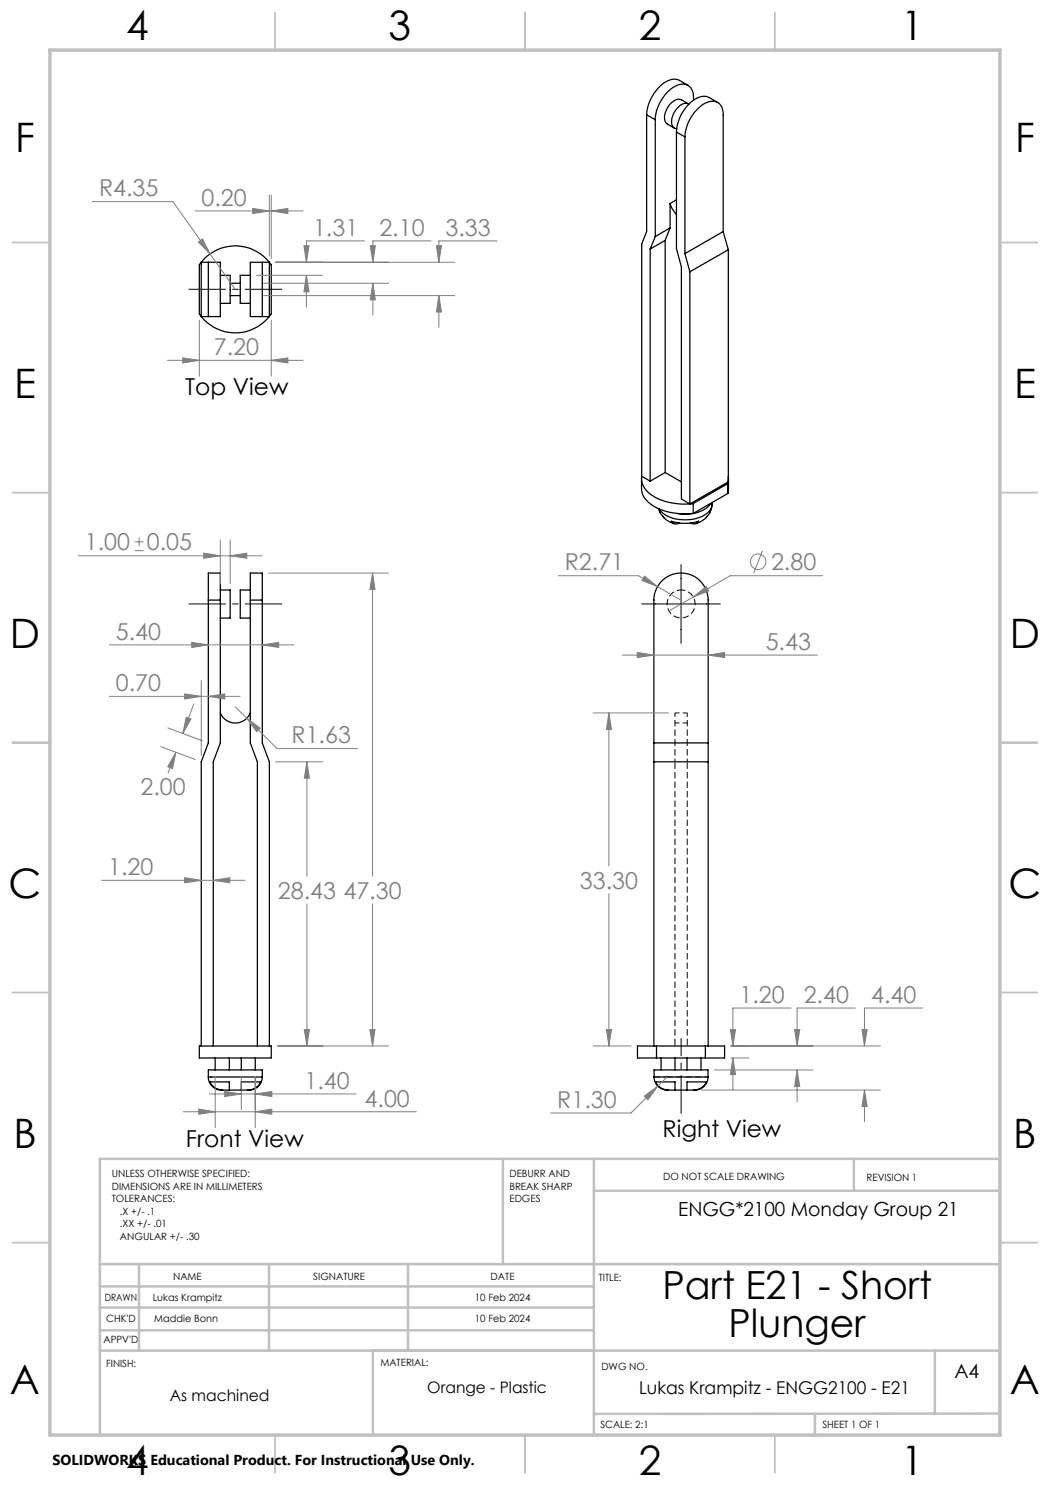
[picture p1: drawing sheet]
<svg xmlns="http://www.w3.org/2000/svg" width="210mm" height="297mm" viewBox="0 0 210 297" stroke-linecap="round" stroke-linejoin="round" font-family="sans-serif">
<g fill="none" stroke="#000" stroke-width=".25">
<path d="M137.6 17.1l-1.7-1a3.3 3.3 0 0 0-3.8 1.1 8.7 8.7 0 0 0-2.8 5.8M129.3 23l1.8 1M129.3 23v23.3l-1 2.5v46.4M131.1 24v23.3M135.3 26.4l1.7 1M135.3 26.4v23.3l1 3.7v46.4l1.7 1M135.3 40l-1.3 .7M137 27.4a8.2 8.2 0 0 1 4.5-6.9 2.17 2.17 0 0 1 3.1 2v23.8M137 27.4v23.3M137.7 20.8l-1.4-.8a2.39 2.39 0 0 0-2.7 1.4 2.93 2.93 0 0 0-.4 3.2l1.7 1M137.8 20.8a1.59 1.59 0 0 0-2.1 .6 3.8 3.8 0 0 0-1.3 3.7l.4 .4 .5 .2M138.7 20a2.83 2.83 0 0 0-1.5-3.1 4.6 4.6 0 0 0-4.2 2.1 8.7 8.7 0 0 0-1.9 5"/>
<path d="M143.5 20.5l-1.7-1a2.95 2.95 0 0 0-3.3 .7 8.4 8.4 0 0 0-3.2 6.2M40.3 52.5h3.8v10.8h-3.8M40.3 52.5a8.7 8.7 0 0 1 13.6 0M40.3 52.5l-.4 .5v9.8l.4 .5M40.3 52.5v10.8M41.7 52.5v10.8M44.1 55.1h1.9v5.6h-1.9M46 59.1h2M46 56.7h2M50.1 55.1h-2.1v5.6h2.1M52.5 52.5v10.8M53.9 52.5h-3.8v10.8h3.8"/>
<path d="M53.9 52.5l.4 .5v9.8l-.4 .5M53.9 52.5v10.8M130 49.8v46.4M131.1 47.3l-1.1 2.5M133 48.1v46.4M133 48.1l-3 1.7M134 40.7l.4 .9 .9 1.3M134 40.7v4.9M134 45.6l-2.9 1.7M134 45.6l-1 2.5M137 50.7l1 3.7M138 54.4v46.4"/>
<path d="M144.6 46.3l-7.6 4.4M144.6 46.3l1.1 3.6M145.7 49.9l-7.7 4.5M145.7 49.9v46.5M40.3 63.3a8.7 8.7 0 0 0 13.6 0M128.3 95.8a5.9 5.9 0 0 0 .3 3.3 8.5 8.5 0 0 0 6.8 3.6l1.6 .1 1.6-.1M128.3 95.2a4.3 4.3 0 0 0 2.8 4.3 13 13 0 0 0 6.9 1.3M128.3 95.2l1.7 1M133 94.5l3.3 1.9M133 94.5l-3 1.7M145.6 96.7l-7 4M145.6 96.7v2"/>
<path d="M145.6 98.7l-7 4M145.7 96.4l-.1 .3M145.7 95.2v1.2M145.7 96.4l-7.7 4.4M145.7 95.8l-.1 2.9M44.1 118h1.9v5.6h-1.9M50.1 118h-2.1v5.6h2.1M131.7 101.7l.3 .9M132 102.5a4.6 4.6 0 0 0 2.8 2.2M135.4 102.7l1.1 .1 2.1-.1M135.9 104.6l-.8 .2-.5-.2-.3-.4a8.9 8.9 0 0 0 5.4 0l-.2 .4-.5 .2-.9-.2M138.6 100.7l-.6 .1"/>
<path d="M138.6 100.7v2M142.1 100.7a4.9 4.9 0 0 1-3.5 2M142.4 100.9a4.4 4.4 0 0 1-3.2 3.8M142.4 100.9a3.7 3.7 0 0 1-3.2 2.8 7.1 7.1 0 0 1-7.3-1.8v-.1M142.4 100.5v.4M41.7 120v-5.4h2.4v5.4M41.7 120v28.6l-1.4 3.8v56.8M41.7 120h2.4M44.1 120v28.6l-1.4 3.8v56.8M50.1 120v-5.4h2.4v5.4M50.1 120h2.4M50.1 120v28.6l1.4 3.8v56.8"/>
<path d="M52.5 120v28.6l1.4 3.8v56.8M44.1 142.6a3.2 3.2 0 0 0 3 2 3.2 3.2 0 0 0 3-2M130.8 152.4h10.8M130.8 148.6h10.8M40.3 209.2h-.4v2.4h14.4v-2.4h-.4M40.3 209.2h13.6M41.7 215.4a2.64 2.64 0 0 0 2.8 2.6M41.7 215.4v-1.4h10.8v1.4M41.7 215.4h10.8M43 211.6v2.4M44.5 218l-.5-.1a2.73 2.73 0 0 1-2-1.5h3.9v1.6M44.5 218h1.4"/>
<path d="M45.9 218h2.4M45.9 211.6v2.4M48.3 218v-1.6h3.8a2.62 2.62 0 0 1-2.5 1.6M48.3 211.6v2.4M48.3 218h1.3M51 211.6v2.4M52.5 215.4a2.64 2.64 0 0 1-2.9 2.6M130.8 209.2h-3.3v2.4h3.8M130.8 209.2h.5M130.8 209.2v-89.2a5.4 5.4 0 0 1 5.4-5.4 5.4 5.4 0 0 1 5.4 5.4v89.2M130.8 215.4a2.64 2.64 0 0 0 2.9 2.6M130.8 215.4v-1.4h10.8v1.4"/>
<path d="M130.8 215.4h10.8M131.3 209.2v2.4M131.3 209.2h9.8M131.3 211.6h9.8M132.2 211.6v2.4M133.7 218l-.6-.1a2.59 2.59 0 0 1-1.9-1.5h3.8v1.6M133.7 218h1.3M135 218h2.4M135 211.6v2.4M137.4 218v-1.6h3.9a2.62 2.62 0 0 1-2.6 1.6M137.4 218h1.3M137.4 211.6v2.4"/>
<path d="M140.2 211.6v2.4M141.1 209.2h.5M141.1 209.2v2.4M141.6 215.4a2.64 2.64 0 0 1-2.9 2.6M141.6 209.2h3.3v2.4h-3.8"/>
</g>
<path d="M135 152.3v-3.7M137.4 152.3v-3.7" fill="none" stroke="#000" stroke-width=".2" stroke-dasharray="1.3 .6" stroke-dashoffset=".7" stroke-linecap="butt"/>
<path d="M135 209.2v-56.9M137.4 209.2v-56.9" fill="none" stroke="#000" stroke-width=".2" stroke-dasharray="1.3 .6" stroke-dashoffset="-.2" stroke-linecap="butt"/>
<path d="M135 148.6v-6M137.4 148.6v-6" fill="none" stroke="#000" stroke-width=".2" stroke-dasharray="1.3 .6" stroke-dashoffset=".5" stroke-linecap="butt"/>
<path d="M136.2 118a2.8 2.8 0 0 0-2.5 4.1 2.8 2.8 0 0 0 4.8 .3 2.8 2.8 0 0 0-1.8-4.4h-.5M135 144.6h2.4M137.4 142.6h-2.4" fill="none" stroke="#000" stroke-width=".2" stroke-dasharray="1.3 .6" stroke-dashoffset=".4" stroke-linecap="butt"/>
<path d="M133.9 215.4h-3.1" fill="none" stroke="#000" stroke-width=".2" stroke-dasharray="1.3 .6" stroke-linecap="butt"/>
<path d="M141.6 215.4h-7.7" fill="none" stroke="#000" stroke-width=".2" stroke-dasharray="1.3 .6" stroke-dashoffset=".6" stroke-linecap="butt"/>
<g fill="none" stroke="#808080" stroke-width=".2">
<path d="M53.9 39v12.2M54.3 39v12.7M18.5 40.3h16.1l12.5 17.6M39 42.2h21.6M39.7 48.4l.8-.6 1.5 3zM50.6 41.7l3.3 .5-3.3 .5zM51.3 55.1h13.2M52.7 59.1h38.2M52.7 56.7h25.1M54.3 42.2l3.3-.5v1zM55.1 52.5h35.8M60.8 49.1h1l-.5 3.4z"/>
<path d="M61.3 55.1l.5 3.3h-1zM61.3 55.1v6.3M72.9 48.2h-11.6v4.3M74 49.1h1.1l-.5 3.4zM74.6 56.7l.5 3.3h-1.1zM74.6 56.7v6.3M86.2 48.2h-11.6v4.3M87.3 49.1h1l-.5 3.4zM87.8 59.1l.5 3.3h-1zM87.8 59.1v6.4M99.4 48.2h-11.6v4.3M33.5 72.1h27.1"/>
<path d="M36.5 71.6l3.4 .5-3.4 .5zM39.9 64v11.2M54.3 72.1l3.3-.5v1zM54.3 64v11.2M15.7 111.2h36.7M27 110.1h1.7M27 108.4h1.7M27.8 107.5v1.8M40.7 110.6l3.4 .6-3.4 .5zM44.1 108v8.7M46 111.2l3.4-.6v1.1zM46 108v8.7"/>
<path d="M53.7 114.6h24M74.5 114.6l.5 3.3h-1zM74.5 114.6v60.6M111.7 115.1h16l3.8 2.2M128.9 115.2l2.6 2.1-3.1-1.2zM131.5 117.3l4.7 2.7M138.6 119.4l2.7-2.1 .4 .9zM152.5 110.1l-1.8 4.5M164.5 115.1h-18.5l-12.2 7.1M21.9 129h36.9M21.9 139.3h26.1M36.9 138.8l3.4 .5-3.4 .5z"/>
<path d="M38.3 128.5l3.4 .5-3.4 .5zM40.3 136.1v15M41.7 139.3l3.2-.5v1zM52.5 129l3.2-.5v1zM124.4 131h39.1M127.5 130.5l3.3 .5-3.3 .5zM141.6 131l3.3-.5v1zM32.2 149.3l6.9 2.6M33.6 145.6l6.9 2.6M35.2 150.5l-.7 3.2-1-.4zM35.2 150.5l-1.6 4M37.3 143.4l.9 .4-1.7 2.9z"/>
<path d="M38.8 140.8l-2.3 5.9M47.1 141.4l8.3 8.3h16.1M49.4 143.6l2.6 2-.7 .7zM55.1 152.4h9.5M61.4 152.4l.5 3.2h-1zM61.4 152.4v22.8M118.6 142.6h15.1M121.8 142.6l.5 3.3h-1zM121.8 142.6v30.6M20.3 176.1h28.7M36.9 175.5l3.4 .6-3.4 .5zM42.7 176.1l3.3-.6v1.1z"/>
<path d="M121.8 178.7v30.5M61.4 180.8v28.4M74.5 180.8v28.4M41.9 218.8h29.3M43 215.3v10.2M44.9 218.3l3.4 .5-3.4 .5zM48.3 215.3v6.7M51 218.8l3.4-.5v1zM51 215.3v10.2M55.5 209.2h22.2M60.9 205.9h1l-.5 3.3zM74 205.9h1l-.5 3.3z"/>
<path d="M118.6 209.2h7.6M121.3 205.9h1l-.5 3.3zM128.9 219.2l2.7-2-2 2.8zM131.6 217.2l-5.4 5.4h-16.1M133.4 215.4l-1.8 1.8M140.3 218h35.8M142.9 214h19.7M146.1 205.9h1l-.5 3.3zM146.2 209.2h29.9M146.2 211.6h3.6M146.6 211.6l.5 3.3h-1zM146.6 211.6v6.3"/>
<path d="M158.2 201.6h-11.6v7.6M158.9 205.9h1l-.5 3.3zM159.4 214l.5 3.3h-1zM159.4 214v6.3M171.1 201.6h-11.7v7.6M172.4 205.9h1l-.5 3.3zM172.9 218l.5 3.3h-1zM172.9 218v6.4M184.5 201.6h-11.6v7.6M36.7 222.4h46.6M39.8 221.8l3.2 .6-3.2 .4zM51 222.4l3.4-.6v1z"/>
<circle cx="151.6" cy="112.4" r="1.55"/>
</g>
<path d="M56.4 57.9h-18.7M37.7 120.8h18.7" fill="none" stroke="#000" stroke-width=".2" stroke-dasharray="15.2 1.3 1.3 1.3" stroke-dashoffset="7.8" stroke-linecap="butt"/>
<path d="M136.2 222.7v-15.1" fill="none" stroke="#000" stroke-width=".2" stroke-dasharray="15.2 1.3 1.3 1.3" stroke-dashoffset="7.6" stroke-linecap="butt"/>
<path d="M136.2 112.9v15.8M128.3 120.8h15.8" fill="none" stroke="#000" stroke-width=".2"/>
<g fill="none" stroke="#c0c0c0" stroke-width=".35">
<path d="M55 2.5v7.5M105 2.5v7.5M155 2.5v7.5M2.5 48.5h7.5M200 48.5h7.5M2.5 98.5h7.5M200 98.5h7.5M2.5 148.5h7.5M200 148.5h7.5M2.5 198.5h7.5M200 198.5h7.5M2.5 248.5h7.5"/>
<path d="M200 248.5h7.5M55 287v7.5M105 287v7.5M155 287v7.5"/>
</g>
<g fill="none" stroke="#c0c0c0" stroke-width=".5">
<path d="M100.6 231.8v21M118.8 231.8v55.2M118.8 238.2h81.2M170.8 231.8v6.4M200 231.8h-180v55.2M20 252.8h180M20 257.3h98.8M27.8 252.8v17.3M53.8 252.8v17.3M81.6 252.8v17.3M20 270.1h180M20 261.5h98.8"/>
<path d="M20 266.1h98.8M74.6 270.1v16.9M187 270.1v12.6M163 282.8v4.2M200 282.7l-81.2 .1"/>
</g>
<path d="M10 10h190v277h-190z" fill="none" stroke="#c0c0c0" stroke-width=".7"/>
<path d="M38.3 128.5l3.4 .5-3.4 .5zM52.5 129l3.2-.5v1zM41.7 139.3l3.2-.5v1zM36.9 138.8l3.4 .5-3.4 .5zM35.2 150.5l-.7 3.2-1-.4zM37.3 143.4l.9 .4-1.7 2.9zM61.4 152.4l.5 3.2h-1zM60.9 205.9h1l-.5 3.3zM74 205.9h1l-.5 3.3zM74.5 114.6l.5 3.3h-1zM49.4 143.6l1.9 2.7 .7-.7zM39.8 221.8l3.2 .6-3.2 .4zM51 222.4l3.4-.6v1zM51 218.8l3.4-.5v1zM44.9 218.3l3.4 .5-3.4 .5zM46 111.2l3.4-.6v1.1zM40.7 110.6l3.4 .6-3.4 .5zM42.7 176.1l3.3-.6v1.1zM36.9 175.5l3.4 .6-3.4 .5zM138.6 119.4l3.1-1.2-.4-.9zM128.9 115.2l-.5 .9 3.1 1.2zM158.9 205.9h1l-.5 3.3zM159.4 214l.5 3.3h-1zM146.1 205.9h1l-.5 3.3zM146.6 211.6l.5 3.3h-1zM128.9 219.2l.7 .8 2-2.8zM172.4 205.9h1l-.5 3.3zM172.9 218l.5 3.3h-1zM127.5 130.5l3.3 .5-3.3 .5zM141.6 131l3.3-.5v1zM121.3 205.9h1l-.5 3.3zM121.8 142.6l.5 3.3h-1zM50.6 41.7l3.3 .5-3.3 .5zM54.3 42.2l3.3-.5v1zM39.7 48.4l2.3 2.4-1.5-3zM36.5 71.6l3.4 .5-3.4 .5zM54.3 72.1l3.3-.5v1zM87.3 49.1h1l-.5 3.4zM87.8 59.1l.5 3.3h-1zM74 49.1h1.1l-.5 3.4zM74.6 56.7l.5 3.3h-1.1zM60.8 49.1h1l-.5 3.4zM61.3 55.1l.5 3.3h-1z" fill="#808080"/>
<g font-size="8.1">
<text x="25.2" y="8">4</text>
<text x="77.7" y="8">3</text>
<text x="127.7" y="8">2</text>
<text x="180.2" y="8">1</text>
<text x="3" y="30.4">F</text>
<text x="203" y="30.4">F</text>
<text x="2.8" y="79.6">E</text>
<text x="202.8" y="79.6">E</text>
<text x="2" y="129.6">D</text>
<text x="202" y="129.6">D</text>
<text x="1.7" y="179.6">C</text>
<text x="201.7" y="179.6">C</text>
<text x="2.7" y="229.6">B</text>
<text x="202.7" y="229.6">B</text>
<text x="2" y="278.9">A</text>
<text x="202" y="278.9">A</text>
<text x="25.2" y="295">4</text>
<text x="77.7" y="295">3</text>
<text x="127.7" y="295">2</text>
<text x="180.2" y="295">1</text>
</g>
<g font-size="7.8">
<text x="132.5" y="259.7">Part E21 - Short</text>
<text x="145.7" y="267.5">Plunger</text>
</g>
<g font-size="4.7" fill="#808080">
<text x="19.8" y="39.3">R4.35</text>
<text x="40.3" y="41.2">0.20</text>
<text x="62.6" y="47.2">1.31</text>
<text x="75.9" y="47.2">2.10</text>
<text x="89.1" y="47.2">3.33</text>
<text x="42.8" y="71.1">7.20</text>
<text x="17" y="110.1">1.00</text>
<text x="29.4" y="110.1">0.05</text>
<text x="113" y="114.1">R2.71</text>
<text x="154.2" y="114">2.80</text>
<text x="23.2" y="128">5.40</text>
<text x="153.1" y="130">5.43</text>
<text x="23.2" y="138.3">0.70</text>
<text x="58.3" y="148.7">R1.63</text>
<text x="28.1" y="159.1">2.00</text>
<text x="21.6" y="175">1.20</text>
<text x="55.6" y="179.7">28.43</text>
<text x="68.7" y="179.7">47.30</text>
<text x="116" y="177.7">33.30</text>
<text x="147.9" y="200.6">1.20</text>
<text x="160.7" y="200.6">2.40</text>
<text x="174.2" y="200.6">4.40</text>
<text x="60.9" y="217.8">1.40</text>
<text x="72.9" y="221.3">4.00</text>
<text x="111.5" y="221.6">R1.30</text>
</g>
<g font-size="4.7">
<text x="37.1" y="78.9">Top View</text>
<text x="132.5" y="227.4">Right View</text>
<text x="37.2" y="229.4">Front View</text>
</g>
<g font-size="3.9">
<text x="135.6" y="243.3">ENGG*2100 Monday Group 21</text>
<text x="190.9" y="275.5">A4</text>
</g>
<text font-size="3.5" x="127.8" y="278.9">Lukas Krampitz - ENGG2100 - E21</text>
<g font-size="3.2">
<text x="34" y="280.1">As machined</text>
<text x="85.5" y="278.5">Orange - Plastic</text>
</g>
<text font-size="2.9" x="10.5" y="292.9">SOLIDWORKS Educational Product. For Instructional Use Only.</text>
<g font-size="2">
<text x="22.4" y="235.5">UNLESS OTHERWISE SPECIFIED:</text>
<text x="22.4" y="238">DIMENSIONS ARE IN MILLIMETERS</text>
<text x="101.9" y="235.5">DEBURR AND</text>
<text x="101.9" y="238">BREAK SHARP</text>
<text x="132.6" y="236">DO NOT SCALE DRAWING</text>
<text x="173.3" y="236.2">REVISION 1</text>
<text x="22.4" y="240.5">TOLERANCES:</text>
<text x="24" y="243">.X +/- .1</text>
<text x="24" y="245.5">.XX +/- .01</text>
<text x="101.9" y="240.5">EDGES</text>
<text x="24" y="248">ANGULAR +/- .30</text>
<text x="34.6" y="256.1">NAME</text>
<text x="62.7" y="256.1">SIGNATURE</text>
<text x="98.1" y="256">DATE</text>
<text x="119.8" y="256.2">TITLE:</text>
<text x="20.9" y="260.2">DRAWN</text>
<text x="30.6" y="260.2">Lukas Krampitz</text>
<text x="95" y="260.2">10 Feb 2024</text>
<text x="20.7" y="268.5">APPV'D</text>
<text x="21.2" y="264.4">CHK'D</text>
<text x="30.8" y="264.4">Maddie Bonn</text>
<text x="95" y="264.4">10 Feb 2024</text>
<text x="21.2" y="273.3">FINISH:</text>
<text x="76.1" y="273.1">MATERIAL:</text>
<text x="120.3" y="274">DWG NO.</text>
<text x="120.1" y="285.6">SCALE: 2:1</text>
<text x="164.5" y="285.6">SHEET 1 OF 1</text>
</g>
</svg>
